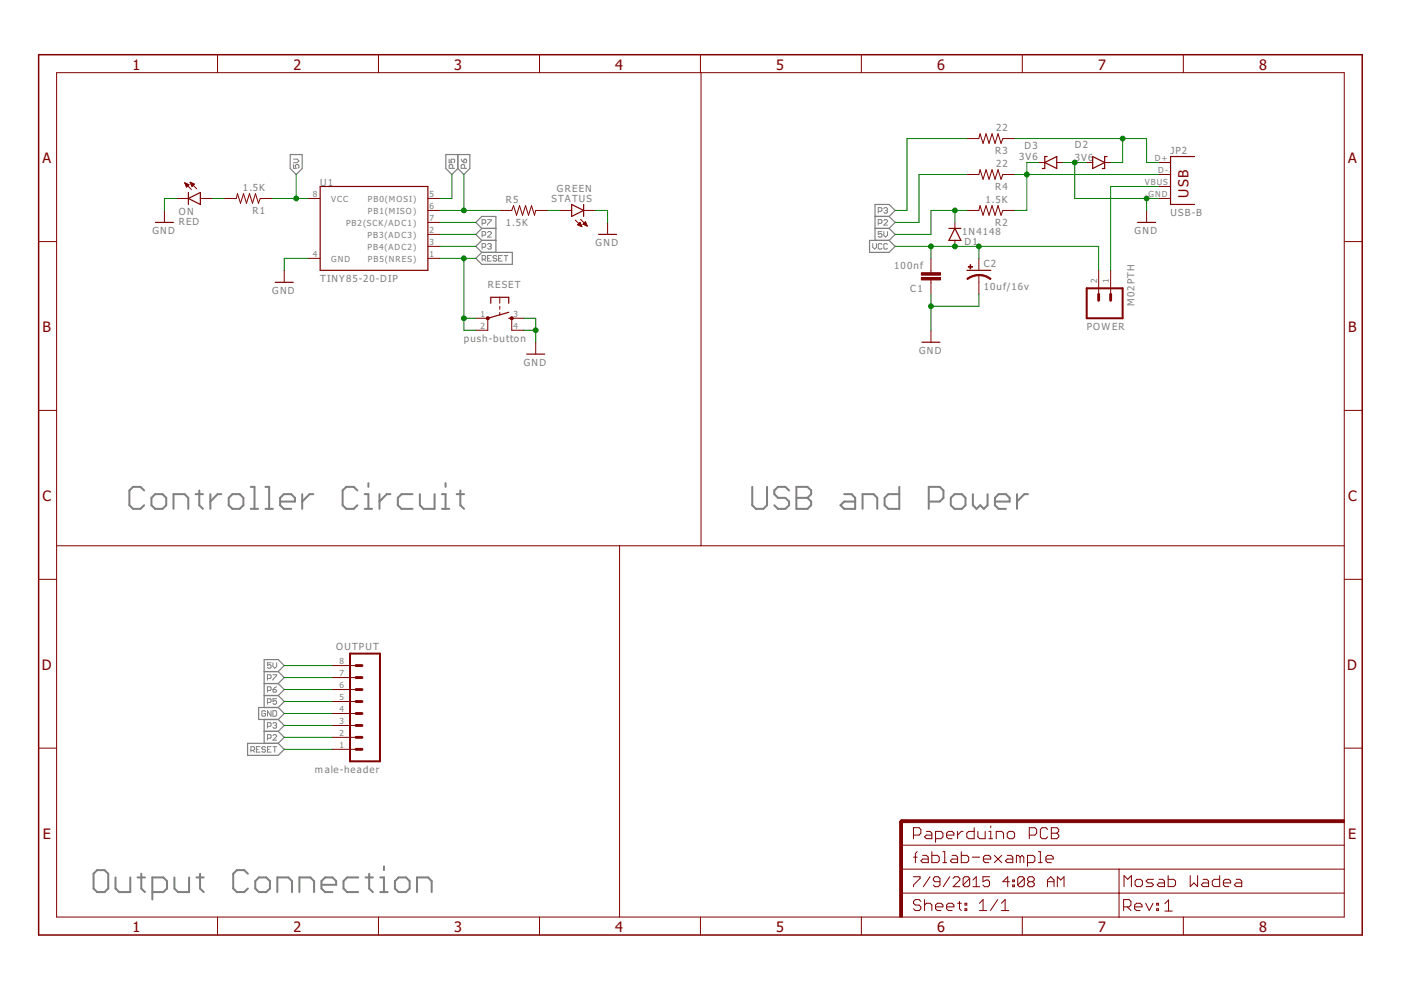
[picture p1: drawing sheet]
<svg xmlns="http://www.w3.org/2000/svg" width="297mm" height="210mm" viewBox="0 0 297 210" stroke-linecap="round" stroke-linejoin="round" font-family="sans-serif">
<g fill="none" stroke="#808080" stroke-width=".42">
<path d="M30.6 104l-.8-.8h-1.6l-.8 .8v3.1l.8 .8h1.6l.8-.8M32.1 105.6l.8-.8h1.6l.7 .8v1.5l-.7 .8h-1.6l-.8-.8zM36.8 107.9v-3.1h2.3l.8 .8v2.3M41.5 104.8h1.5M42.2 104v3.1l.8 .8M44.6 104.8v3.1M46.9 104.8h-.8l-1.5 1.5M48.5 105.6l.8-.8h1.5l.8 .8v1.5l-.8 .8h-1.5l-.8-.8zM53.2 103.2h.8v4.7M53.2 107.9h1.5M56.3 103.2h.8v4.7M56.3 107.9h1.5"/>
<path d="M59.4 106.3h3.1v-.7l-.8-.8h-1.5l-.8 .8v1.5l.8 .8h1.5M64.1 104.8v3.1M66.4 104.8h-.8l-1.5 1.5M75.8 104l-.8-.8h-1.6l-.8 .8v3.1l.8 .8h1.6l.8-.8M77.3 107.9h1.6M77.3 104.8h.8v3.1M78.1 102.4v.8M80.5 104.8v3.1M82.8 104.8h-.8l-1.5 1.5M87.5 104.8h-2.4l-.8 .8v1.5l.8 .8h2.4M89 104.8v2.3l.8 .8h2.3v-3.1M93.7 107.9h1.5"/>
<path d="M93.7 104.8h.8v3.1M94.5 102.4v.8M96.8 104.8h1.6M97.6 104v3.1l.8 .8M159.5 103.2v3.9l.8 .8h1.5l.8-.8v-3.9M167.3 104l-.8-.8h-1.5l-.8 .8v.8l.8 .8h1.5l.8 .7v.8l-.8 .8h-1.5l-.8-.8M168.8 103.2h2.4l.8 .8v.8l-.8 .8 .8 .7v.8l-.8 .8h-2.4zM168.8 105.6h2.4M179 104.8h1.6l.7 .8v2.3h-2.3l-.8-.8 .8-.8h2.3M182.9 107.9v-3.1h2.3l.8 .8v2.3M190.7 103.2v4.7h-2.4l-.7-.8v-1.5l.7-.8h2.4M196.9 106.3h2.3l.8-.7v-1.6l-.8-.8h-2.3v4.7"/>
<path d="M201.6 105.6l.8-.8h1.5l.8 .8v1.5l-.8 .8h-1.5l-.8-.8zM206.3 104.8v2.3l.8 .8 .7-.8 .8 .8 .8-.8v-2.3M210.9 106.3h3.2v-.7l-.8-.8h-1.6l-.8 .8v1.5l.8 .8h1.6M215.6 104.8v3.1M218 104.8h-.8l-1.6 1.5M20.6 184.5h1.6l.7 .8v3.1l-.7 .7h-1.6l-.8-.7v-3.1zM24.5 186v2.4l.8 .7h2.3v-3.1M29.2 186h1.5M30 185.3v3.1l.7 .7M32.3 189.1h2.3l.8-.7v-1.6l-.8-.8h-2.3v4.7M37 186v2.4l.8 .7h2.3v-3.1M41.7 186h1.5"/>
<path d="M42.4 185.3v3.1l.8 .7M52.6 185.3l-.8-.8h-1.6l-.8 .8v3.1l.8 .7h1.6l.8-.7M54.1 186.8l.8-.8h1.6l.7 .8v1.6l-.7 .7h-1.6l-.8-.7zM58.8 189.1v-3.1h2.3l.8 .8v2.3M63.5 189.1v-3.1h2.3l.8 .8v2.3M68.2 187.6h3.1v-.8l-.8-.8h-1.6l-.7 .8v1.6l.7 .7h1.6M75.9 186h-2.3l-.8 .8v1.6l.8 .7h2.3M77.5 186h1.6M78.3 185.3v3.1l.8 .7M80.6 189.1h1.6M80.6 186h.8v3.1M81.4 183.7v.8"/>
<path d="M83.7 186.8l.8-.8h1.6l.7 .8v1.6l-.7 .7h-1.6l-.8-.7zM88.4 189.1v-3.1h2.4l.7 .8v2.3"/>
</g>
<g fill="none" stroke="#808080" stroke-width=".25">
<path d="M61.5 32.8h2.6v2.9l-1.3 1.3-1.3-1.3zM94.5 32.8h5.1v2.9l-1.3 1.3-1.2-1.3-1.3 1.3-1.3-1.3zM97.1 32.8v2.9M102.2 48.4l-1.3-1.2 1.3-1.3h2.9v7.6M102.2 48.4h2.9M102.2 51l-1.3 1.2 1.3 1.3M102.2 51h2.9M102.2 53.5h6.4v2.5h-6.4l-1.3-1.2zM102.2 48.4l-1.3 1.3 1.3 1.3M184.4 51h4.1l1.3 1.2-1.3 1.3h-4.1zM185.5 45.9h3M185.5 48.4h3"/>
<path d="M188.5 45.9l1.3-1.3-1.3-1.3h-3v7.7M188.5 45.9l1.3 1.3-1.3 1.2M188.5 48.4l1.3 1.3-1.3 1.3M52.5 157.6h6.5l1.3 1.3-1.3 1.2h-6.5zM56 147.5h3M56 152.5v5.1M56 144.9h3M56 142.4h3M56 155.1h3M59 150l1.3 1.3-1.3 1.2M59 150h-4.2v2.5h4.2M59 147.5l1.3 1.2-1.3 1.3"/>
<path d="M59 142.4l1.3-1.3-1.3-1.3h-3v10.2M59 144.9l1.3 1.3-1.3 1.3M59 142.4l1.3 1.3-1.3 1.2M59 152.5l1.3 1.3-1.3 1.3M59 155.1l1.3 1.2-1.3 1.3"/>
</g>
<g fill="none" stroke="#808080" stroke-width=".21">
<path d="M62.2 34.9v.8h.6l-.2-.4 .2-.4h.4l.2 .2v.4l-.2 .2M62.2 33.7h.8l.4 .4-.4 .4h-.8M95.2 33.7v.8h.6l-.2-.4 .2-.4h.4l.2 .2v.4l-.2 .2M96 35.7v-.6l-.2-.2h-.4l-.2 .2v.6h1.2M97.8 33.7l.5 .8M98.3 33.9l.4-.2 .2 .2v.4l-.2 .2h-.4zM98.5 35.7v-.6l-.2-.2h-.3l-.2 .2v.6h1.1M102.2 47.3h.6l.2-.1v-.4l-.2-.2h-.6v1.1M102.2 49.9h.6l.2-.2v-.4l-.2-.2h-.6v1.2M102.2 52.4h.6l.2-.2v-.4l-.2-.2h-.6v1.2M102.2 55h.6l.2-.2v-.4l-.2-.2h-.6v1.2M102.6 55l.4 .4"/>
<path d="M103.4 46.6h.8v.2l-.8 .7v.2M103.4 49.3l.2-.2h.4l.2 .2v.2l-.8 .8h.8M103.4 51.8l.2-.2h.4l.2 .2-.2 .4M103.4 54.8h.4M103.8 52.2h.2M104 52.2l.2 .2-.2 .4h-.4l-.2-.2M104.2 54.2h-.8v1.2h.8M105.3 54.4l-.2-.2h-.4l-.2 .4 .2 .2h.4l.2 .4-.2 .2h-.4l-.2-.2M105.7 54.8h.4M106.5 54.2h-.8v1.2h.8M106.9 54.2h.8M107.3 54.2v1.2"/>
<path d="M185 51.6v.8l.4 .4 .4-.4v-.8M186.2 47.3h.6l.2-.1v-.4l-.2-.2h-.6v1.1M186.2 44.8h.6l.2-.2v-.4l-.2-.2h-.6v1.2M187 49.1h-.8v.6l.4-.2 .4 .2v.4l-.2 .2h-.4l-.2-.2M187 51.8l-.2-.2h-.4l-.2 .2v.8l.2 .2h.4l.2-.2M187.4 46.8l.2-.2h.4l.2 .2v.2l-.8 .7h.8M187.4 44.2l.2-.2h.4l.2 .2-.2 .4M187.4 49.1v.8l.4 .4 .4-.4v-.8M187.8 44.6h.2M188 44.6l.2 .2-.2 .4h-.4l-.2-.2M188.2 51.8l-.2-.2h-.4l-.2 .2v.8l.2 .2h.4l.2-.2M53.2 159.1h.6l.2-.2v-.4l-.2-.2h-.6v1.2"/>
<path d="M53.6 159.1l.4 .4M54.4 158.9h.3M55.1 158.3h-.7v1.2h.7M56.3 150.9l-.2-.2h-.4l-.2 .2v.8l.2 .1h.4l.2-.1v-.4h-.4M56.3 158.5l-.2-.2h-.4l-.2 .2 .2 .4h.4l.2 .4-.2 .2h-.4l-.2-.2M56.7 143.8h.6l.2-.1v-.4l-.2-.2h-.6v1.1M56.7 146.4h.6l.2-.2v-.4l-.2-.2h-.6v1.2M56.7 148.9h.6l.2-.2v-.4l-.2-.2h-.6v1.2M56.7 154h.6l.2-.2v-.4l-.2-.2h-.6v1.2M56.7 156.5h.6l.2-.2v-.3l-.2-.2h-.6v1.1M56.7 158.9h.4M57.5 140.5h-.8v.6l.4-.2 .4 .2v.4l-.2 .2h-.4l-.2-.2"/>
<path d="M57.5 150.7v1.1l-.8-1.1v1.1M57.5 158.3h-.8v1.2h.8M57.9 150.7h.5l.3 .2v.8l-.3 .1h-.5zM57.9 140.5v.8l.4 .4 .4-.4v-.8M57.9 143.1h.8v.2l-.8 .7v.2M57.9 146.2h.5l.3 .4-.3 .2h-.3l-.2-.2zM57.9 153.4l.2-.2h.3l.3 .2-.3 .4M57.9 156l.2-.2h.3l.3 .2v.1l-.8 .8h.8M57.9 158.3h.8M58.3 153.8h.1M58.3 158.3v1.2M58.4 153.8l.3 .2-.3 .4h-.3l-.2-.2"/>
<path d="M58.7 148.1h-.8v.6l.4-.2 .4 .2v.4l-.3 .2h-.3l-.2-.2M58.7 145.6l-.8 .6"/>
</g>
<g fill="none" stroke="#800000" stroke-width=".21">
<path d="M12 15.4h273v179h-273zM46.1 11.6v3.8M80.2 11.6v3.8M114.4 11.6v3.8M148.5 11.6v3.8M148.6 15.4v100.3M182.6 11.6v3.8M216.7 11.6v3.8M250.9 11.6v3.8M39.2 38.8l1.4 1.4M39.2 38.8l.9 .4-.5 .5zM39.2 38.8h.1"/>
<path d="M39.3 39h.3M39.3 39.1h.6M39.4 39.2h.6M39.4 39.3h.5M39.5 39.5h.3M39.5 39.6h.1M40.3 38.7l1.4 1.3M40.3 38.7l.9 .3-.5 .5zM40.3 38.7h.2M40.4 38.8h.4M40.4 39h.7M40.5 39.1h.6"/>
<path d="M40.6 39.2h.4M40.6 39.3h.3M40.7 39.5h.1M205 37h2.5l.3-1 .6 2 .7-2 .6 2 .6-2 .7 2 .6-2 .6 2 .4-1h2.6M205 29.4h2.5l.3-1 .6 2 .7-2 .6 2 .6-2 .7 2 .6-2 .6 2 .4-1h2.6M220.2 34.5h1.3M224 34.5h1.3M230.4 34.5h1.3M234.2 34.5h1.3M245.6 34.5h2.6M245.6 37h2.6M245.6 39.5h2.6"/>
<path d="M8.2 51.2h3.8M34.9 44.6v2.6M37.4 42.1h2.5M42.5 42.1h2.5M47.6 42.1h2.5l.3-1 .6 2 .6-2 .7 2 .6-2 .6 2 .7-2 .6 2 .4-1h2.5M60.3 57.3v2.6M65.3 42.1h2.6M65.3 54.8h2.6M90.7 42.1h2.6M90.7 44.6h2.6M90.7 54.8h2.6M90.7 47.2h2.6"/>
<path d="M90.7 49.7h2.6M90.7 52.2h2.6M106 44.6h2.5l.4-1 .6 2 .7-2 .6 2 .6-2 .7 2 .6-2 .6 2 .3-1h2.5M118.7 44.6h2.5M122 46.7l1.4 1.3M122.5 47.7l.9 .3M122.5 47.6h.7M122.6 47.5h.5M122.7 47.8h.6M122.7 47.4h.4M122.9 47.3h.1M123 47.2h.1"/>
<path d="M123 47.2l-.5 .5M123 47.2l.4 .8M123 47.9h.3M123.1 46.5l1.4 1.4M123.3 48h.1M123.6 47.5h.7M123.6 47.5l.9 .4M123.6 47.5l.5-.5 .4 .9M123.7 44.6h2.6M123.7 47.4h.6M123.9 47.3h.3M123.9 47.6h.5"/>
<path d="M124 47.2h.2M124.1 47.1h.1M124.2 47.8h.2M124.4 47.9h.1M128.8 47.2v2.5M197.4 54.8v3M197.4 59.4v3M202.5 47.2v1.2M202.5 51v1.2M205 44.6h2.5l.3-1 .6 2 .7-2 .6 2 .6-2 .7 2 .6-2 .6 2 .4-1h2.6M207.5 54.8v2.5M207.5 58.3v4.1"/>
<path d="M232.9 57.3v5.1M235.5 57.3v5.1M243.1 44.6v2.6M245.6 42.1h2.6M285 51.2h3.8M100.9 67.5h2.5v2.5h-2.5M106 63v1.3M106 64.9v.7M106 66.2v.6M111 67.5h-2.5v2.5h2.5M113.6 72.6v2.5M197.4 70v2.6"/>
<path d="M8.2 87h3.8M285 87h3.8M12 115.7h273M131.4 115.7v78.7M8.2 122.8h3.8M285 122.8h3.8M8.2 158.6h3.8M70.4 158.9h5.1M70.4 156.3h5.1M70.4 153.8h5.1M70.4 151.3h5.1M70.4 148.7h5.1"/>
<path d="M70.4 146.2h5.1M70.4 143.7h5.1M70.4 141.1h5.1M285 158.6h3.8M191.1 179.2h93.9M193.7 177.1h1.2l.3-.4v-.8l-.3-.4h-1.2v2.3M196.4 176.3h.8l.4 .4v1.1h-1.2l-.4-.4 .4-.3h1.2M198.4 177.8h1.1l.4-.4v-.7l-.4-.4h-1.1v2.3M200.7 177.1h1.5v-.4l-.3-.4h-.8l-.4 .4v.7l.4 .4h.8M203 176.3v1.5M204.2 176.3h-.4l-.8 .8M206.5 175.5v2.3h-1.1l-.4-.4v-.7l.4-.4h1.1"/>
<path d="M207.3 176.3v1.1l.4 .4h1.2v-1.5M209.7 176.3h.4v1.5M209.7 177.8h.7M210.1 175.1v.4M211.2 177.8v-1.5h1.2l.4 .4v1.1M213.6 176.7l.4-.4h.7l.4 .4v.7l-.4 .4h-.7l-.4-.4zM218.2 177.1h1.2l.4-.4v-.8l-.4-.4h-1.2v2.3M222.1 175.9l-.4-.4h-.7l-.4 .4v1.5l.4 .4h.7l.4-.4M222.9 175.5h1.2l.4 .4v.4l-.4 .4 .4 .4v.3l-.4 .4h-1.2zM222.9 176.7h1.2M46.1 194.4v3.8M80.2 194.4v3.8"/>
<path d="M114.4 194.4v3.8M148.5 194.4v3.8M182.6 194.4v3.8M191.1 189.4h93.9M191.1 184.3h93.9M193.7 181.7h.8M193.7 185.9h1.4v.3l-1.4 1.4v.4M194.5 180.6l-.4 .4v1.9M195.2 191.1l-.3-.4h-.8l-.4 .4v.4l.4 .4h.8l.3 .4v.4l-.3 .4h-.8l-.4-.4M195.6 181.4h.8l.4 .3v1.2h-1.2l-.4-.4 .4-.4h1.2M196 191.9l.4-.4h.8l.4 .4v1.2M196 190.7v2.4"/>
<path d="M197.2 185.9l-1.4 2.1M197.6 180.6v2.3h1.2l.3-.4v-.8l-.3-.3h-1.2M198.4 192.3h1.5v-.4l-.4-.4h-.7l-.4 .4v.8l.4 .4h.7M199.3 186.9h-1.1l-.3-.3v-.4l.3-.3h.7l.4 .3v1.4l-.4 .4h-.7l-.3-.4M199.9 182.9h.8M199.9 180.6h.4v2.3M200.7 192.3h1.5v-.4l-.3-.4h-.8l-.4 .4v.8l.4 .4h.8M201.4 185.9l-1.4 2.1M201.9 181.4h.7l.4 .3v1.2h-1.1l-.4-.4 .4-.4h1.1M202.1 186.2l.3-.3h.7l.4 .3v.4l-1.4 1.4h1.4M203 191.5h.8M203.4 191.1v1.6l.4 .4"/>
<path d="M203.8 180.6v2.3h1.2l.4-.4v-.8l-.4-.3h-1.2M204.6 192.7h.4v.4h-.4zM204.6 191.5h.4v.4h-.4zM205.6 186.2l-.3-.3h-.8l-.3 .3v1.4M205.6 186.2v1.4l-.3 .4h-.8l-.3-.4M205.6 186.2l-1.4 1.4M206.1 181.7h1.6M206.3 188h1.4M206.3 186.6l.7-.7v2.1M207.6 191.5l.8-.8v2.4M207.6 193.1h1.6M208.5 182.1h1.6v-.4l-.4-.3h-.8l-.4 .3v.8l.4 .4h.8"/>
<path d="M209.8 185.9h-1.4v1l.7-.3h.4l.3 .3v.7l-.3 .4h-.8l-.3-.4M210.8 181.4l1.6 1.5M211.5 190.7l-1.5 2.4M212.3 193.1h1.6M212.3 191.5l.8-.8v2.4M212.4 181.4l-1.6 1.5M213.6 181.4h.7l.4 .3v1.2h-1.1l-.4-.4 .4-.4h1.1M214 186.9h-1.4l1.1-1v2.1M214.7 186.6h.4v.3h-.4zM214.7 187.6h.4v.4h-.4zM216.3 181.7l-.4-.3h-.4v1.5M216.3 181.7v1.2"/>
<path d="M216.3 181.7l.4-.3 .4 .3v1.2M216.7 194.4v3.8M217.2 186.2l-.4-.3h-.7l-.3 .3v1.4M217.2 186.2v1.4l-.4 .4h-.7l-.3-.4M217.2 186.2l-1.4 1.4M217.8 182.9h1.2l.4-.4v-.8l-.4-.3h-1.2v2.3M218.2 186.9l-.3-.3v-.4l.3-.3h.7l.4 .3v.4l-.4 .3M218.2 186.9l-.3 .4v.3l.3 .4h.7l.4-.4v-.3l-.4-.4M218.2 186.9h.7M220.2 182.9h.8M220.2 180.6h.4v2.3M221.7 182.1h1.6v-.4l-.4-.3h-.8l-.4 .3v.8l.4 .4h.8"/>
<path d="M222.1 186.9h1.4M222.1 188v-1.4l.7-.7 .7 .7v1.4M224.2 188v-2.1l.7 .7 .7-.7v2.1M237.3 184.3v10.2M238.2 192.3h1.2l.4-.4v-.8l-.4-.4h-1.2v2.4M238.3 188v-2.3l.8 .7 .8-.7v2.3M239 192.3l.8 .8M240.6 192.3h1.5v-.4l-.4-.4h-.7l-.4 .4v.8l.4 .4h.7M240.7 186.8l.3-.4h.8l.4 .4v.8l-.4 .4h-.8l-.3-.4zM242.9 191.5l.8 1.6 .8-1.6M244.6 186.4h-1.2l-.4 .4 .4 .4h.8l.4 .4-.4 .4h-1.2M245.2 192.7h.4v.4h-.4z"/>
<path d="M245.2 191.5h.4v.4h-.4zM245.7 186.4h.8l.4 .4v1.2h-1.2l-.4-.4 .4-.4h1.2M247 191.6l.8-.8v2.4M247 193.2h1.5M247.7 185.7v2.3h1.1l.4-.4v-.8l-.4-.4h-1.1M250.9 194.4v3.8M252.3 185.7v2.3l.8-.8 .8 .8v-2.3M255.1 186.4h.8l.3 .4v1.2h-1.1l-.4-.4 .4-.4h1.1M258.6 185.7v2.3h-1.2l-.4-.4v-.8l.4-.4h1.2M259.4 187.2h1.5v-.4l-.4-.4h-.7l-.4 .4v.8l.4 .4h.7M262.1 186.4h.8l.4 .4v1.2h-1.2l-.4-.4 .4-.4h1.2"/>
</g>
<g fill="none" stroke="#800000" stroke-width=".25">
<path d="M67.9 39.5h22.8v17.8h-22.8zM221.5 34.5l2.5-1.3v2.5zM222 33.2h-.5v2.5h-.5M231.7 33.2l2.5 1.3-2.5 1.2zM234.7 33.2h-.5v2.5h-.5M253.3 33.2h-5.1v10.1h5.1M33 47.2h3.8M39.9 42.1l2.6-1.3v2.5zM39.9 40.8v2.5M58.4 59.9h3.8M121.2 43.3l2.5 1.3-2.5 1.3zM123.7 43.3v2.6"/>
<path d="M126.9 49.7h3.8M201.2 48.4h2.5M202.5 48.4l1.2 2.6h-2.5zM205 57.3h5.1M241.2 47.2h3.8M104.1 64.3v-1.3h3.8v1.3M107.9 67.5h.6M107.9 66.2l-4.5 1.3M111.7 75.1h3.8M195.5 72.6h3.8"/>
</g>
<path d="M230.4 61.1h7.6v6.4h-7.6zM74.2 138.6h6.4v22.8h-6.4z" fill="none" stroke="#800000" stroke-width=".42"/>
<path d="M232.9 62.4v1.3M235.5 62.4v1.3M75.5 153.8h1.3M75.5 156.3h1.3M75.5 158.9h1.3M75.5 148.7h1.3M75.5 151.3h1.3M75.5 146.2h1.3M75.5 143.7h1.3M75.5 141.1h1.3M192.3 174.1h-1.2v1.3" fill="none" stroke="#800000" stroke-width=".61"/>
<g fill="#800000" stroke="#800000" stroke-width=".21">
<path d="M207.5 58.2h.3a3.9 3.9 0 0 1 2.3 .9l-.1 .2-1.4-.7-1.1-.2z" fill-rule="evenodd"/>
<path d="M205 59.1l1.2-.7 1.3-.2v.3l-1 .1-1.4 .7z" fill-rule="evenodd"/>
<circle cx="103.4" cy="67.5" r=".33"/>
<circle cx="108.5" cy="67.5" r=".33"/>
</g>
<g fill="#800000" stroke="#800000" stroke-width=".21">
<path d="M195.3 57.8h4.1v.5h-4.1z"/>
<path d="M195.3 58.8h4.1v.6h-4.1z"/>
<path d="M205.3 56.5h.9v.1h-.9z"/>
<path d="M205.7 56.1h.1v.9h-.1z"/>
<path d="M190.8 174.1h.5v20.3h-.5z"/>
<path d="M191 173.8h94v.6h-94z"/>
</g>
<path d="M8.2 11.6h280.6v186.6h-280.6z" fill="none" stroke="#800000" stroke-width=".32"/>
<g fill="none" stroke="#008000" stroke-width=".21">
<path d="M62.8 37v5.1M95.8 37v5.1h-2.5M98.3 37v7.6M205 29.4h-12.7v15.2h-2.5M205 37h-10.2v10.2h-5M215.2 29.4h27.9v5.1h2.5M215.2 37h30.4M220.2 34.5h-2.5v10.1h-2.5M225.3 34.5h5.1M227.9 34.5v7.6h17.7M238 29.4v5.1h-2.5M245.6 39.5h-10.1v17.8"/>
<path d="M37.4 42.1h-2.5v2.5M45 42.1h2.6M57.7 42.1h7.6M65.3 54.8h-5v2.5M93.3 44.6h12.7M93.3 54.8h7.6M93.3 47.2h7.6M93.3 52.2h7.6M93.3 49.7h7.6M98.3 54.8v15.2h2.6M116.1 44.6h2.6M126.3 44.6h2.5v2.6"/>
<path d="M189.8 52.2h43.1v5.1M197.4 52.2v2.6M202.5 44.6v2.6M205 44.6h-7.6v5.1h-7.6M207.5 52.2v2.6M243.1 42.1v2.5M98.3 67.5h2.6M111 67.5h2.6v5.1M111 70h2.6M197.4 62.4v7.6M207.5 62.4v2.5h-10.1M60.3 151.3h10.1"/>
<path d="M60.3 148.7h10.1M60.3 146.2h10.1M60.3 143.7h10.1M60.3 153.8h10.1M60.3 156.3h10.1M60.3 158.9h10.1M60.3 141.1h10.1"/>
</g>
<g fill="#008000" stroke="#008000" stroke-width=".21">
<circle cx="227.9" cy="34.5" r=".51"/>
<circle cx="243.1" cy="42.1" r=".51"/>
<circle cx="197.4" cy="64.9" r=".51"/>
<circle cx="113.6" cy="70" r=".51"/>
<circle cx="98.3" cy="44.6" r=".51"/>
<circle cx="238" cy="29.4" r=".51"/>
<circle cx="217.7" cy="37" r=".51"/>
<circle cx="202.5" cy="52.2" r=".51"/>
<circle cx="207.5" cy="52.2" r=".51"/>
<circle cx="197.4" cy="52.2" r=".51"/>
<circle cx="98.3" cy="67.5" r=".51"/>
<circle cx="98.3" cy="54.8" r=".51"/>
<circle cx="62.8" cy="42.1" r=".51"/>
<circle cx="202.5" cy="44.6" r=".51"/>
</g>
<g font-size="3.7" fill="#800000">
<text x="28.1" y="14.8">1</text>
<text x="62.2" y="14.8">2</text>
<text x="96.3" y="14.8">3</text>
<text x="130.4" y="14.8">4</text>
<text x="164.6" y="14.8">5</text>
<text x="198.7" y="14.8">6</text>
<text x="232.8" y="14.8">7</text>
<text x="266.9" y="14.8">8</text>
<text x="9" y="34.6">A</text>
<text x="285.8" y="34.6">A</text>
<text x="9" y="70.4">B</text>
<text x="285.8" y="70.4">B</text>
<text x="9" y="106.2">C</text>
<text x="285.8" y="106.2">C</text>
<text x="8.8" y="142">D</text>
<text x="285.7" y="142">D</text>
<text x="9.1" y="177.8">E</text>
<text x="285.9" y="177.8">E</text>
<text x="28.1" y="197.6">1</text>
<text x="62.2" y="197.6">2</text>
<text x="96.3" y="197.6">3</text>
<text x="130.4" y="197.6">4</text>
<text x="164.6" y="197.6">5</text>
<text x="198.7" y="197.6">6</text>
<text x="232.8" y="197.6">7</text>
<text x="266.9" y="197.6">8</text>
</g>
<text font-size="3.6" fill="#800000" x="252" y="42.1" transform="rotate(-90 252 42.1)">USB</text>
<g font-size="2.5" fill="#808080">
<text x="211.2" y="27.9">22</text>
<text x="211" y="32.7">R3</text>
<text x="211.2" y="35.5">22</text>
<text x="216.1" y="33.9">3V6</text>
<text x="217.2" y="31.6">D3</text>
<text x="227.9" y="34.2">3V6</text>
<text x="227.9" y="31.4">D2</text>
<text x="248.2" y="32.6">JP2</text>
<text x="51.5" y="40.6">1.5K</text>
<text x="67.9" y="39.5">U1</text>
<text x="118.1" y="40.7">GREEN</text>
<text x="211" y="40.3">R4</text>
<text x="37.9" y="47.8">RED</text>
<text x="37.9" y="45.6">ON</text>
<text x="53.5" y="45.4">R1</text>
<text x="107.2" y="47.9">1.5K</text>
<text x="107.2" y="43.1">R5</text>
<text x="116.9" y="42.8">STATUS</text>
<text x="209" y="43.1">1.5K</text>
<text x="211" y="47.9">R2</text>
<text x="248.2" y="45.9">USB-B</text>
<text x="32.3" y="49.7">GND</text>
<text x="126.3" y="52.2">GND</text>
<text x="204" y="49.7">1N4148</text>
<text x="204.5" y="52">D1</text>
<text x="240.6" y="49.7">GND</text>
<text x="67.9" y="59.9">TINY85-20-DIP</text>
<text x="189.6" y="56.9">100nf</text>
<text x="208.6" y="56.7">C2</text>
<text x="57.7" y="62.4">GND</text>
<text x="103.4" y="61.1">RESET</text>
<text x="193" y="62">C1</text>
<text x="208.6" y="61.5">10uf/16v</text>
<text x="240.6" y="64.9" transform="rotate(-90 240.6 64.9)">M02PTH</text>
<text x="230.4" y="70">POWER</text>
<text x="98.3" y="72.5">push-button</text>
<text x="111" y="77.6">GND</text>
<text x="194.8" y="75.1">GND</text>
<text x="71.3" y="137.8">OUTPUT</text>
<text x="66.7" y="164">male-header</text>
</g>
<g font-size="2.1" fill="#808080">
<text x="244.8" y="34.1">D+</text>
<text x="66.4" y="41.7">8</text>
<text x="91.1" y="41.7">5</text>
<text x="242.7" y="39.2">VBUS</text>
<text x="243.5" y="41.7">GND</text>
<text x="245.6" y="36.6">D-</text>
<text x="70.2" y="42.8">VCC</text>
<text x="73.4" y="47.9">PB2(SCK/ADC1)</text>
<text x="78" y="45.4">PB1(MISO)</text>
<text x="78" y="42.8">PB0(MOSI)</text>
<text x="91.1" y="44.3">6</text>
<text x="91.1" y="46.8">7</text>
<text x="77.9" y="50.5">PB3(ADC3)</text>
<text x="77.9" y="53">PB4(ADC2)</text>
<text x="91.1" y="49.3">2</text>
<text x="91.1" y="51.9">3</text>
<text x="66.4" y="54.4">4</text>
<text x="70.2" y="55.5">GND</text>
<text x="78" y="55.5">PB5(NRES)</text>
<text x="91.1" y="54.4">1</text>
<text x="232.6" y="60.1" transform="rotate(-90 232.6 60.1)">2</text>
<text x="235.1" y="60.1" transform="rotate(-90 235.1 60.1)">1</text>
<text x="101.9" y="67.1">1</text>
<text x="101.9" y="69.7">2</text>
<text x="108.9" y="67.1">3</text>
<text x="108.9" y="69.7">4</text>
<text x="72" y="143.3">7</text>
<text x="72" y="140.8">8</text>
<text x="72" y="148.4">5</text>
<text x="72" y="145.8">6</text>
<text x="72" y="156">2</text>
<text x="72" y="153.5">3</text>
<text x="72" y="150.9">4</text>
<text x="72" y="158.5">1</text>
</g>
</svg>
